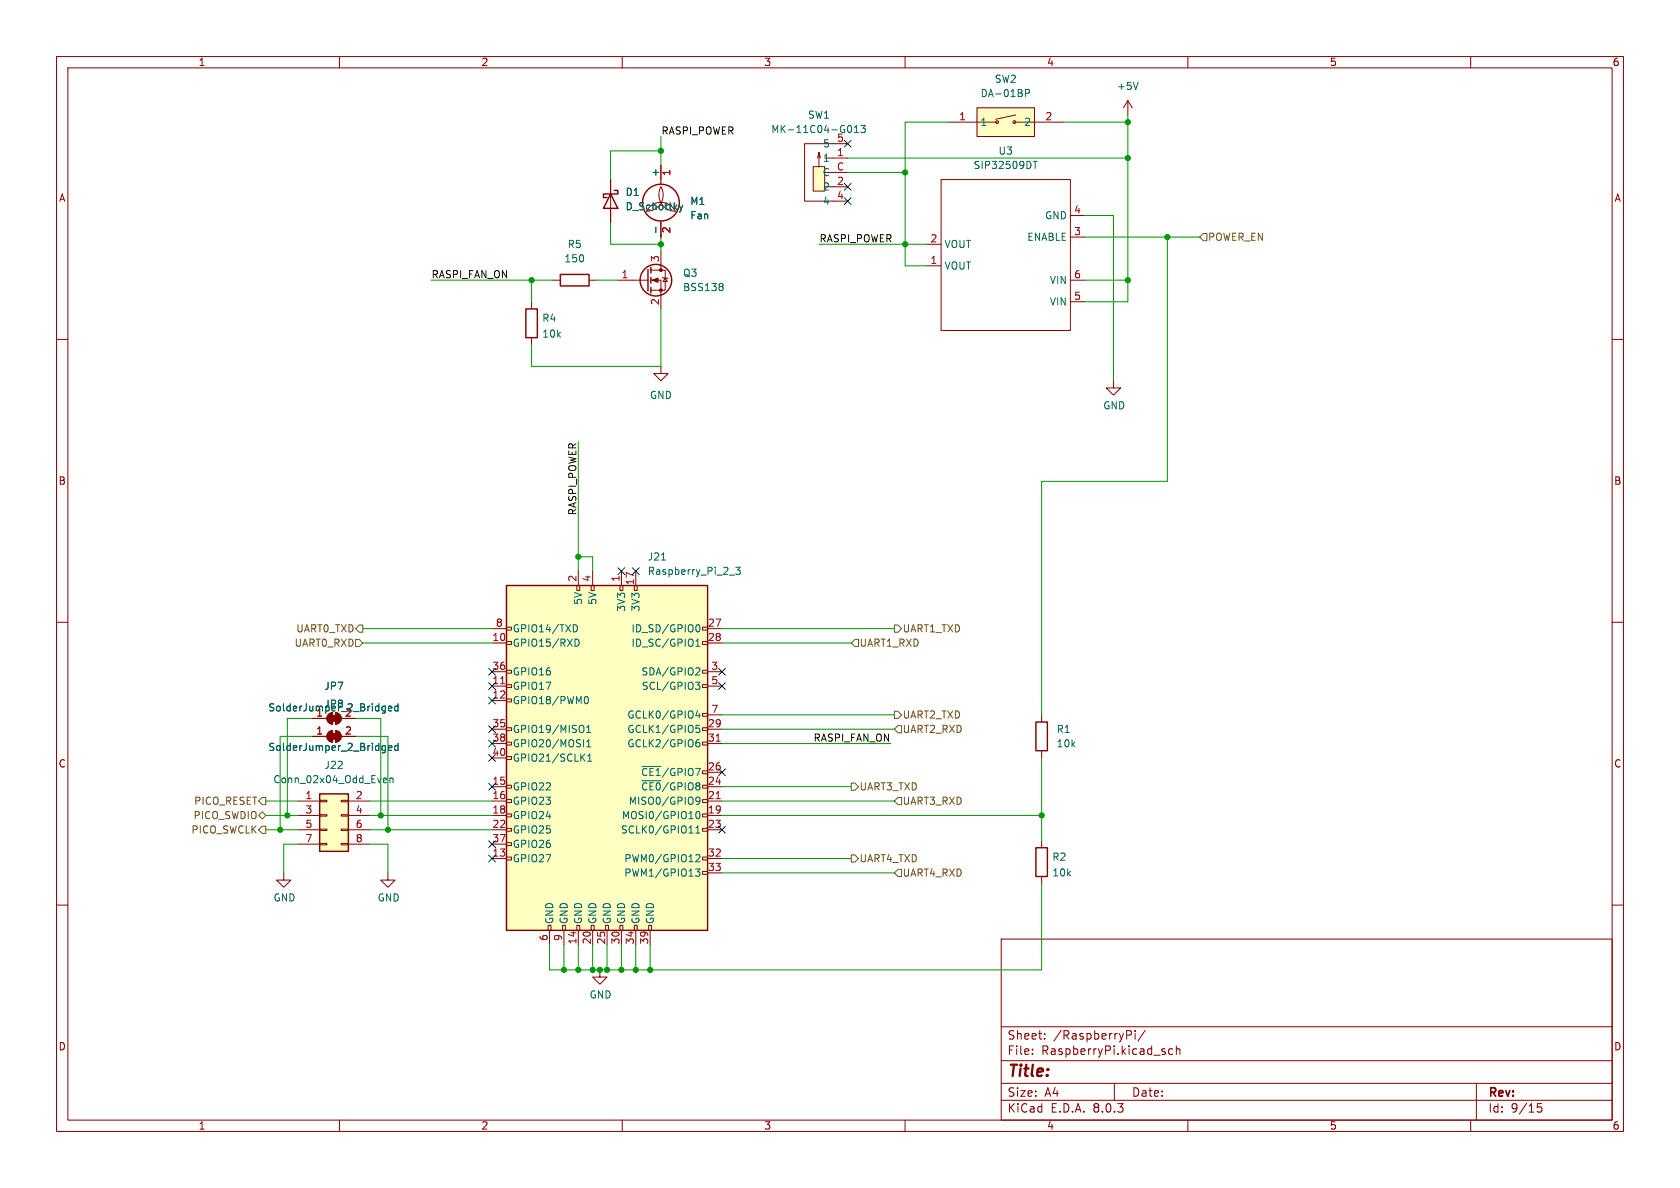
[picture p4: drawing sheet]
<svg xmlns="http://www.w3.org/2000/svg" width="297mm" height="210mm" viewBox="0 0 297 210" stroke-linecap="round" stroke-linejoin="round" font-family="sans-serif">
<g fill="none" stroke="#840000" stroke-width=".18">
<path d="M10 10h277v190h-277zM12 12h273v186h-273zM60 10v2M110 10v2M160 10v2M210 10v2M260 10v2M10 60h2M285 60h2M10 110h2M285 110h2M10 160h2"/>
<path d="M68.6 154.3v1.3h1.2l-1.2 1.2-1.3-1.2h1.3M285 160h2M177 166h108v32h-108zM60 198v2M110 198v2M160 198v2M177 194.5h108M177 191.5h108M177 187.5h108M177 181.5h108M182.5 186.3v.1M182.5 185.5v.1"/>
<path d="M184.7 183.6v.1M184.7 182.8v.1M197 191.5v3M199.2 182.2h.5l.3 .3-.1 .4-.7 .1M200.7 182.2v.1M200.7 182.7v1M202.5 182.1l-1.3 2M207.3 185.5l-.4-.1-.3 .3v.4l.1 .2h.6M208 185.5l.2-.1 .3 .1 .1 .9M208 184.9v1.5M210 198v2M260 198v2"/>
<path d="M261 191.5v6.5M272.5 195.1h-.7l-.1 .7 .3-.1h.5l.1 .3-.1 .5-.2 .1-.6-.1"/>
</g>
<path d="M56.5 140.3h5.1v10.2h-5.1z" fill="#ffffc2"/>
<g fill="none" stroke="#840000" stroke-width=".18">
<path d="M199.4 17.8l-.8 1.3M199.4 17.8v2.5M199.4 17.8l.8 1.3M107.9 31.8v7.6M116.8 29.2v3.4M116.8 39.1v2.8M116.8 33a2.87 2.87 0 0 1-2.5 4.3 2.84 2.84 0 0 1 2.5-1.5 2.84 2.84 0 0 1 2.6 1.5 2.92 2.92 0 0 1-2.6-4.3zM166.4 31.8h22.8v26.6h-22.8zM189.2 38.1h2.6M94 53.3v1.3M94 59.7v1.3M97.8 49.5h1.3"/>
<path d="M104.1 49.5h1.3M109.2 49.5h5.4M115.1 49.5h1.7v5.1M115.1 47.8h2.5v3.5h-2.5M116.8 44.5v3.3M117.1 49l.1 .1h.8l.1 .2M117.6 49.1l.4 .7h-.8zM163.8 47h2.6M163.8 43.2h2.6M189.2 49.5h2.6M189.2 41.9h2.6M189.2 53.3h2.6"/>
<path d="M116.8 64.8v1.2h1.3l-1.3 1.3-1.2-1.3h1.2M196.8 67.3v1.3h1.3l-1.3 1.3-1.2-1.3h1.2M184.1 126.4v1.2M184.1 132.7v1.3M50.2 154.3v1.3h1.2l-1.2 1.2-1.3-1.2h1.3M52.7 141.6h3.8M52.7 144.1h3.8M52.7 146.7h3.8M52.7 149.2h3.8M56.5 149.1h1.3v.3h-1.3zM56.5 146.6h1.3v.2h-1.3zM56.5 144h1.3v.3h-1.3z"/>
<path d="M56.5 141.5h1.3v.2h-1.3zM60.3 149.1h1.3v.3h-1.3zM60.3 146.6h1.3v.2h-1.3zM60.3 144h1.3v.3h-1.3zM60.3 141.5h1.3v.2h-1.3zM61.6 141.6h3.8M61.6 144.1h3.8M61.6 146.7h3.8M61.6 149.2h3.8M184.1 148.6v1.3M184.1 154.9v1.3M106 171.5v1.2h1.3l-1.3 1.3-1.2-1.3h1.2"/>
</g>
<g fill="none" stroke="#840000" stroke-width=".25">
<path d="M107.9 34.3l1.3 2.5h-2.5zM108.6 33.7h.6v.6h-2.5v.6h.6M93 54.6h2v5.1h-2zM99.1 48.5h5v2h-5zM114.6 47.6v3.8M115.1 47.2v1.1M115.1 49v1M115.1 50.8v1M183.1 127.6h2.1v5.1h-2.1zM56.5 140.3h5.1v10.2h-5.1zM183.1 149.9h2.1v5h-2.1z"/>
<circle cx="116.8" cy="35.8" r="3.3"/>
<circle cx="116" cy="49.5" r="2.79"/>
</g>
<path d="M201.2 14.5l-.4 1.3M120.1 36.2l.3 .9M120.4 37.1l-.3 .4M120.7 36.2l-.3 .9M182.6 28.5h.8M183 28.5v1.3M115.9 40.2v.9M127.6 50.1l.2 .3-.2 .3 .2 .2v.2l-.2 .3M68 137.5l.3 .1 .1 .2-.6 .2M68.3 138.3l-.3 .1M68.9 137.6l.2-.1 .3 .1 .1 .8M68.9 137.5v.9" fill="none" stroke="#006464" stroke-width=".18"/>
<g fill="#840000" stroke="#840000" stroke-width=".18">
<path d="M115.3 49.5l1-.4v.8z"/>
<circle cx="116.8" cy="51.3" r=".25"/>
<circle cx="116.8" cy="47.8" r=".25"/>
</g>
<path d="M143.8 29.5h2v4.3h-2z" fill="#ffffc2"/>
<path d="M143.8 29.5h2v4.3h-2zM144.8 26.9l-.3 1M145 27.9l-.2-1v2.6M145.8 27.9h4.1M145.8 30.5h4.1M145.8 33h4.1M149.9 25.4h-7.7v10.2h7.7" fill="none" stroke="#840000" stroke-width=".18"/>
<path d="M150.1 22.2a.68 .68 0 0 1 .5 .6 .68 .68 0 0 1-.5 .6M151 23.4h.8M151 22.5l.4-.3v1.2M152.2 22.2h.8l-.4 .5 .3 .1v.5l-.2 .1-.5-.1" fill="none" stroke="#006464" stroke-width=".18"/>
<path d="M89.5 103.5h35.6v61h-35.6z" fill="#ffffc2"/>
<path d="M89.5 103.5h35.6v61h-35.6z" fill="none" stroke="#840000" stroke-width=".25"/>
<g fill="none" stroke="#840000" stroke-width=".18">
<path d="M87 113.7h2.5M87 111.1h2.5M87 118.7h2.5M89.5 118.5h.9v.5h-.9zM89.5 113.4h.9v.5h-.9zM89.5 110.9h.9v.5h-.9zM102 103.5h.5v.9h-.5zM102.2 101v2.5M104.5 103.5h.5v.9h-.5zM104.8 101v2.5M109.6 103.5h.5v.9h-.5zM109.9 101v2.5"/>
<path d="M112.1 103.5h.5v.9h-.5zM112.4 101v2.5M124.2 118.5h.9v.5h-.9zM124.2 113.4h.9v.5h-.9zM124.2 110.9h.9v.5h-.9zM125.1 113.7h2.5M125.1 111.1h2.5M125.1 118.7h2.5M87 121.3h2.5M87 123.8h2.5M87 139.1h2.5M87 128.9h2.5"/>
<path d="M87 131.4h2.5M87 134h2.5M89.5 138.8h.9v.5h-.9zM89.5 133.7h.9v.5h-.9zM89.5 131.2h.9v.5h-.9zM89.5 128.7h.9v.5h-.9zM89.5 123.6h.9v.5h-.9zM89.5 121h.9v.5h-.9zM124.2 131.2h.9v.5h-.9zM124.2 128.7h.9v.5h-.9zM124.2 126.1h.9v.5h-.9zM124.2 121h.9v.5h-.9z"/>
<path d="M125.1 121.3h2.5M125.1 139.1h2.5M125.1 136.5h2.5M125.1 128.9h2.5M125.1 131.4h2.5M125.1 126.4h2.5M87 151.8h2.5M87 141.6h2.5M87 144.1h2.5M87 146.7h2.5M87 149.2h2.5M89.5 151.5h.9v.5h-.9z"/>
<path d="M89.5 149h.9v.5h-.9zM89.5 146.4h.9v.5h-.9zM89.5 143.9h.9v.5h-.9zM89.5 141.4h.9v.5h-.9zM124.2 154.1h.9v.5h-.9zM124.2 151.5h.9v.5h-.9zM124.2 146.4h.9v.5h-.9zM124.2 143.9h.9v.5h-.9zM124.2 141.4h.9v.5h-.9zM125.1 151.8h2.5M125.1 141.6h2.5M125.1 144.1h2.5"/>
<path d="M125.1 146.7h2.5M125.1 154.3h2.5M96.9 163.6h.5v.9h-.5zM97.2 164.5v2.5M99.4 163.6h.5v.9h-.5zM99.7 164.5v2.5M102 163.6h.5v.9h-.5zM102.2 164.5v2.5M104.5 163.6h.5v.9h-.5zM104.8 164.5v2.5M107.1 163.6h.5v.9h-.5zM107.3 164.5v2.5"/>
<path d="M109.6 163.6h.5v.9h-.5zM109.9 164.5v2.5M112.1 163.6h.5v.9h-.5zM112.4 164.5v2.5M114.7 163.6h.5v.9h-.5zM114.9 164.5v2.5"/>
</g>
<g fill="none" stroke="#006464" stroke-width=".18">
<path d="M116.9 99h.8M101.4 110.4a.64 .64 0 0 1 .7 .7 .64 .64 0 0 1-.7 .6M101.7 113a.64 .64 0 0 1 .7 .6 .64 .64 0 0 1-.7 .6M123 114.2h.7M123 113.3l.4-.3v1.2M123.2 110.5l.1-.1a.68 .68 0 0 1 .5 .7 .68 .68 0 0 1-.5 .6l-.1-.1M123.2 118.1h.4l.1 .3-.7 .9h.7M128.9 101.7h1M130.1 100.3h.8l-.5 .5 .4 .1v.5l-.2 .1-.5-.1M102.9 133.8l.5 .8M103.2 128.4v.9M103.3 123.6l.1-.3 .2-.2a.68 .68 0 0 1 .4 .7 .68 .68 0 0 1-.4 .6l-.2-.1-.1-.4"/>
<path d="M103.4 133.3l-.7 .7M103.7 129.5h.7M103.7 132h.7M103.7 128.6l.4-.4v1.3M103.7 131.1l.4-.3v1.2M103.9 134.6h.7M103.9 133.7l.4-.4v1.3M113.5 138h3.3M113.5 135.5h3.3M123 120.6h.7l-.4 .5 .4 .1v.4l-.2 .3h-.4M123 131.5l.3-.3 .3 .1 .1 .2v.3l-.2 .2h-.4l-.1-.2M123.3 125.6l-.3 .9h.8"/>
<path d="M123.6 130.8h-.3l-.3 .5M123.6 126.1v.8M123.7 128.2h-.6l-.1 .6 .2-.1 .4 .1 .1 .1v.5l-.2 .1-.5-.1M121.8 147.3h.7M123 153.6h.7l-.4 .5 .4 .1v.6l-.2 .1-.5-.1M123 151.2l.5-.1 .2 .3-.7 .9h.7M123 147.3h.7M123 146.4l.4-.4v1.3M123.1 143.6l.2-.1a.68 .68 0 0 1 .5 .6 .68 .68 0 0 1-.5 .6l-.2-.1-.1-.4zM123.7 141.5l-.2 .2-.4-.1-.1-.1 .1-.5 .4-.1 .2 .1a.84 .84 0 0 1-.3 1.2h-.3"/>
</g>
<path d="M88.5 120.9h.7M126.6 131h.7M126.6 141.2h.7" fill="none" stroke="#a90000" stroke-width=".18"/>
<path d="M172.7 19.1h10.2v5h-10.2z" fill="#ffffc2"/>
<g fill="none" stroke="#840000" stroke-width=".18">
<path d="M172.7 19.1h10.2v5h-10.2zM107.9 31.8v2.5M107.9 36.8v2.6M116.8 29.2v2.6M116.8 39.4v2.5M167.6 21.6h8.7M179.3 21.6h8.7M179.6 20.3l-3.6 .8M55.2 130.2h2.6M55.2 127h2.6M58.1 129.5l.7-.3v2a1.02 1.02 0 0 1-.9-.6 1.02 1.02 0 0 1 .2-1.1zM58.1 126.3l.7-.3v2a1.02 1.02 0 0 1-.9-.6 1.02 1.02 0 0 1 .2-1.1z"/>
<path d="M59.3 129.2a1.02 1.02 0 0 1 1 1 1.02 1.02 0 0 1-1 1zM59.3 126a1.02 1.02 0 0 1 1 1 1.02 1.02 0 0 1-1 1zM60.3 130.2h2.6M60.3 127h2.6"/>
<circle cx="176.3" cy="21.6" r=".25"/>
<circle cx="179.3" cy="21.6" r=".25"/>
</g>
<g fill="none" stroke="#006464" stroke-width=".18">
<path d="M181.3 16.5l.6-.1 .1-.2-.1-.3-.6-.1v1.3M120.1 36.2l.3 .9M120.4 37.1l-.3 .4M120.7 36.2l-.3 .9M115.9 40.2v.9M67.8 131.8l.3 .1M67.8 124.8l.3 .1M68.1 124.8v1.1l-.2 .2M68.1 131.8v1l-.2 .3M68.1 132.6l-.3 .1M68.1 125.6l-.3 .1M68.7 132.2l.6-.1-.1-.2-.3-.1-.2 .2v.6h.5"/>
<path d="M68.7 125.3l.6-.2-.1-.2-.3-.1-.2 .2v.6h.5M70.4 131.9l-.4-.1-.2 .3 .1 .5h.5M70.4 124.4v1.3M70.4 131.4v1.3M70.4 124.9l-.4-.1-.2 .3 .1 .5h.5"/>
</g>
<g fill="#840000" stroke="#840000" stroke-width=".18">
<path d="M58.5 129.7h1.1v1h-1.1z"/>
<path d="M58.1 129.5l.7-.3v2a1.02 1.02 0 0 1-.9-.6 1.02 1.02 0 0 1 .2-1.1z"/>
<path d="M59.3 129.2a1.02 1.02 0 0 1 1 1 1.02 1.02 0 0 1-1 1z"/>
<path d="M58.5 126.5h1.1v1h-1.1z"/>
<path d="M58.1 126.3l.7-.3v2a1.02 1.02 0 0 1-.9-.6 1.02 1.02 0 0 1 .2-1.1z"/>
<path d="M59.3 126a1.02 1.02 0 0 1 1 1 1.02 1.02 0 0 1-1 1z"/>
</g>
<g fill="none" stroke="#725600" stroke-width=".18">
<path d="M212.7 41.3h.7v1.2h-.7l-.6-.6zM62.9 113h.6l.6 .7-.6 .6h-.6zM63.5 110.5h.6v1.3h-.6l-.6-.7zM151.1 113h.7v1.3h-.7l-.6-.6zM158.1 110.5h.6l.7 .6-.7 .7h-.6zM150.5 138.4h.6l.7 .7-.7 .6h-.6zM158.1 125.7h.6l.7 .7-.7 .6h-.6zM158.7 128.3h.7v1.2h-.7l-.6-.6zM46.4 146.1h.6v1.2h-.6l-.7-.6zM46.4 141h.6v1.2h-.6l-.7-.6zM46.4 143.5l.6 .6-.6 .7-.7-.7zM150.5 151.1h.6l.7 .7-.7 .6h-.6z"/>
<path d="M158.7 141h.7v1.2h-.7l-.6-.6zM158.7 153.7h.7v1.2h-.7l-.6-.6z"/>
</g>
<g fill="none" stroke="#009600" stroke-width=".18">
<path d="M107.9 39.4v3.8h8.9M116.8 26.7h-8.9v5.1M116.8 24.1v5.1M149.9 27.9h49.5M149.9 30.5h10.1M167.6 21.6h-7.6v25.4h3.8M188 21.6h11.4M191.8 38.1h5v29.2M199.4 20.3v33h-7.6M76.2 49.5h21.6M94 49.5v3.8M105.4 49.5h3.8"/>
<path d="M116.8 54.6v10.2h-22.8v-3.8M116.8 41.9v2.6M144.8 43.2h19M191.8 49.5h7.6M191.8 41.9h20.3M206.4 41.9v43.2h-22.3v41.3M102.2 78.1v22.9M102.2 98.4h2.6v2.6M64.1 113.7h22.9M64.1 111.1h22.9M127.6 113.7h22.9M127.6 111.1h30.5"/>
<path d="M55.2 127h-4.4v17.1M55.2 130.2h-5.7v16.5M62.9 130.2h5.7v16.5M62.9 127h4.4v17.1M127.6 128.9h30.5M127.6 126.4h30.5M127.6 131.4h29.9M127.6 139.1h22.9M184.1 134v14.6M47 146.7h5.7M47 144.1h5.7M47 141.6h5.7"/>
<path d="M52.7 149.2h-2.5v5.1M65.4 146.7h21.6M65.4 144.1h21.6M65.4 149.2h3.2v5.1M65.4 141.6h21.6M127.6 144.1h56.5M127.6 141.6h30.5M127.6 151.8h22.9M127.6 154.3h30.5M184.1 156.2v15.3h-86.9v-4.5M99.7 167v4.5M102.2 167v4.5"/>
<path d="M104.8 167v4.5M107.3 167v4.5M109.9 167v4.5M112.4 167v4.5M114.9 167v4.5"/>
</g>
<g fill="none" stroke="#000084" stroke-width=".18">
<path d="M149.3 35l1.2 1.2M149.3 32.4l1.2 1.2M149.3 24.8l1.2 1.2M150.5 35l-1.2 1.2M150.5 32.4l-1.2 1.2M150.5 24.8l-1.2 1.2M86.4 118.1l1.2 1.3M87.6 118.1l-1.2 1.3M109.2 100.4l1.3 1.2M110.5 100.4l-1.3 1.2M111.8 100.4l1.2 1.2M113 100.4l-1.2 1.2"/>
<path d="M127 118.1l1.2 1.3M128.2 118.1l-1.2 1.3M86.4 133.4l1.2 1.2M86.4 130.8l1.2 1.3M86.4 138.5l1.2 1.2M86.4 128.3l1.2 1.2M86.4 123.2l1.2 1.2M86.4 120.7l1.2 1.2M87.6 123.2l-1.2 1.2M87.6 133.4l-1.2 1.2M87.6 130.8l-1.2 1.3M87.6 138.5l-1.2 1.2"/>
<path d="M87.6 128.3l-1.2 1.2M87.6 120.7l-1.2 1.2M127 120.7l1.2 1.2M127 135.9l1.2 1.2M128.2 120.7l-1.2 1.2M128.2 135.9l-1.2 1.2M86.4 148.6l1.2 1.2M86.4 151.2l1.2 1.2M87.6 148.6l-1.2 1.2M87.6 151.2l-1.2 1.2M127 146.1l1.2 1.2M128.2 146.1l-1.2 1.2"/>
</g>
<g fill="#009600" stroke="#009600" stroke-width=".18">
<circle cx="102.2" cy="98.4" r=".46"/>
<circle cx="206.4" cy="41.9" r=".46"/>
<circle cx="160" cy="30.5" r=".46"/>
<circle cx="160" cy="43.2" r=".46"/>
<circle cx="199.4" cy="49.5" r=".46"/>
<circle cx="199.4" cy="21.6" r=".46"/>
<circle cx="199.4" cy="27.9" r=".46"/>
<circle cx="104.8" cy="171.5" r=".46"/>
<circle cx="102.2" cy="171.5" r=".46"/>
<circle cx="114.9" cy="171.5" r=".46"/>
<circle cx="112.4" cy="171.5" r=".46"/>
<circle cx="99.7" cy="171.5" r=".46"/>
<circle cx="109.9" cy="171.5" r=".46"/>
<circle cx="106" cy="171.5" r=".46"/>
<circle cx="107.3" cy="171.5" r=".46"/>
<circle cx="184.1" cy="144.1" r=".46"/>
<circle cx="116.8" cy="26.7" r=".46"/>
<circle cx="94" cy="49.5" r=".46"/>
<circle cx="116.8" cy="43.2" r=".46"/>
<circle cx="50.8" cy="144.1" r=".46"/>
<circle cx="67.3" cy="144.1" r=".46"/>
<circle cx="68.6" cy="146.7" r=".46"/>
<circle cx="49.5" cy="146.7" r=".46"/>
</g>
<text font-size="2.8" fill="#840000" x="178" y="190.9">Title:</text>
<g font-size="2.1" fill="#840000">
<text x="178" y="184">Sheet:</text>
<text x="186.2" y="184">/RaspberryPi/</text>
<text x="178" y="186.7">File:</text>
<text x="184.1" y="186.7">RaspberryPi.kicad_sch</text>
<text x="178" y="196.9">KiCad</text>
<text x="178" y="194.1">Size:</text>
<text x="184.7" y="194.1">A4</text>
<text x="185.7" y="196.9">E.D.A.</text>
<text x="193.3" y="196.9">8.0.3</text>
<text x="200" y="194.1">Date:</text>
<text x="263" y="194.3">Rev:</text>
<text x="263" y="196.9">Id:</text>
<text x="267.1" y="196.9">9/15</text>
</g>
<g font-size="1.8" fill="#840000">
<text x="35" y="11.9">1</text>
<text x="85" y="11.9">2</text>
<text x="135" y="11.9">3</text>
<text x="185" y="11.9">4</text>
<text x="235" y="11.9">5</text>
<text x="285" y="11.9">6</text>
<text x="10.3" y="35.9">A</text>
<text x="285.3" y="35.9">A</text>
<text x="10.3" y="85.9">B</text>
<text x="285.3" y="85.9">B</text>
<text x="10.3" y="135.9">C</text>
<text x="285.3" y="135.9">C</text>
<text x="10.3" y="185.9">D</text>
<text x="285.3" y="185.9">D</text>
<text x="35" y="199.9">1</text>
<text x="85" y="199.9">2</text>
<text x="135" y="199.9">3</text>
<text x="185" y="199.9">4</text>
<text x="235" y="199.9">5</text>
<text x="285" y="199.9">6</text>
</g>
<g font-size="1.8" fill="#006464">
<text x="173.3" y="17.4">DA-01BP</text>
<text x="175.8" y="14.8">SW2</text>
<text x="197.4" y="16.1">+5V</text>
<text x="136.2" y="23.7">MK-11C04-G013</text>
<text x="142.7" y="21.2">SW1</text>
<text x="173.2" y="22.5">1</text>
<text x="181" y="22.5">2</text>
<text x="145.4" y="28.8">1</text>
<text x="145.4" y="26.3">5</text>
<text x="147.9" y="25.1">5</text>
<text x="176.4" y="27.5">U3</text>
<text x="110.5" y="34.8">D1</text>
<text x="116.6" y="31.4" transform="rotate(-90 116.6 31.4)">+</text>
<text x="145.3" y="31.3">C</text>
<text x="145.4" y="33.9">2</text>
<text x="172" y="30.1">SIP32509DT</text>
<text x="110.5" y="37.4">D_Schottky</text>
<text x="121.9" y="36.4">M1</text>
<text x="121.9" y="39">Fan</text>
<text x="145.4" y="36.4">4</text>
<text x="184.6" y="39">GND</text>
<text x="99.7" y="46.6">150</text>
<text x="100.3" y="44">R5</text>
<text x="166.9" y="47.9">VOUT</text>
<text x="166.9" y="44">VOUT</text>
<text x="181.5" y="42.8">ENABLE</text>
<text x="120.7" y="51.7">BSS138</text>
<text x="120.7" y="49.1">Q3</text>
<text x="185.5" y="50.4">VIN</text>
<text x="95.8" y="57.1">R4</text>
<text x="95.8" y="59.9">10k</text>
<text x="185.5" y="54.2">VIN</text>
<text x="114.8" y="70.7">GND</text>
<text x="194.9" y="72.6">GND</text>
<text x="114.4" y="99.3">J21</text>
<text x="114.4" y="101.8">Raspberry_Pi_2_3</text>
<text x="103.1" y="107" transform="rotate(-90 103.1 107)">5V</text>
<text x="105.6" y="107" transform="rotate(-90 105.6 107)">5V</text>
<text x="90.6" y="112">GPIO14/TXD</text>
<text x="110.7" y="108.2" transform="rotate(-90 110.7 108.2)">3V3</text>
<text x="111.5" y="112">ID_SD/GPIO0</text>
<text x="113.3" y="108.2" transform="rotate(-90 113.3 108.2)">3V3</text>
<text x="90.6" y="114.5">GPIO15/RXD</text>
<text x="90.6" y="119.6">GPIO16</text>
<text x="111.5" y="114.5">ID_SC/GPIO1</text>
<text x="113.3" y="119.6">SDA/GPIO2</text>
<text x="47.3" y="126">SolderJumper_2_Bridged</text>
<text x="57.2" y="125.3">JP8</text>
<text x="57.2" y="122.1">JP7</text>
<text x="90.6" y="122.1">GPIO17</text>
<text x="90.6" y="124.7">GPIO18/PWM0</text>
<text x="113.4" y="122.1">SCL/GPIO3</text>
<text x="90.6" y="129.8">GPIO19/MISO1</text>
<text x="110.8" y="129.8">GCLK1/GPIO5</text>
<text x="110.8" y="127.2">GCLK0/GPIO4</text>
<text x="186.7" y="129.8">R1</text>
<text x="47.3" y="132.9">SolderJumper_2_Bridged</text>
<text x="57.3" y="136.1">J22</text>
<text x="90.6" y="132.3">GPIO20/MOSI1</text>
<text x="90.6" y="134.8">GPIO21/SCLK1</text>
<text x="110.8" y="132.3">GCLK2/GPIO6</text>
<text x="113.2" y="137.4">~{CE1}/GPIO7</text>
<text x="186.7" y="132.3">10k</text>
<text x="48.2" y="138.7">Conn_02x04_Odd_Even</text>
<text x="90.6" y="139.9">GPIO22</text>
<text x="90.6" y="142.5">GPIO23</text>
<text x="111.1" y="142.5">MISO0/GPIO9</text>
<text x="113.2" y="139.9">~{CE0}/GPIO8</text>
<text x="90.6" y="145">GPIO24</text>
<text x="90.6" y="147.5">GPIO25</text>
<text x="109.7" y="147.5">SCLK0/GPIO11</text>
<text x="109.8" y="145">MOSI0/GPIO10</text>
<text x="90.6" y="152.6">GPIO27</text>
<text x="90.6" y="150.1">GPIO26</text>
<text x="110.3" y="152.6">PWM0/GPIO12</text>
<text x="110.3" y="155.2">PWM1/GPIO13</text>
<text x="185.9" y="152.4">R2</text>
<text x="185.9" y="155.1">10k</text>
<text x="48.3" y="159.6">GND</text>
<text x="66.7" y="159.6">GND</text>
<text x="98" y="163.4" transform="rotate(-90 98 163.4)">GND</text>
<text x="100.6" y="163.4" transform="rotate(-90 100.6 163.4)">GND</text>
<text x="103.1" y="163.4" transform="rotate(-90 103.1 163.4)">GND</text>
<text x="105.6" y="163.4" transform="rotate(-90 105.6 163.4)">GND</text>
<text x="108.2" y="163.4" transform="rotate(-90 108.2 163.4)">GND</text>
<text x="110.7" y="163.4" transform="rotate(-90 110.7 163.4)">GND</text>
<text x="113.3" y="163.4" transform="rotate(-90 113.3 163.4)">GND</text>
<text x="115.8" y="163.4" transform="rotate(-90 115.8 163.4)">GND</text>
<text x="104.1" y="176.7">GND</text>
</g>
<g font-size="1.8" fill="#0f0f0f">
<text x="116.8" y="23.9">RASPI_POWER</text>
<text x="144.8" y="42.9">RASPI_POWER</text>
<text x="76.2" y="49.3">RASPI_FAN_ON</text>
<text x="102" y="91.2" transform="rotate(-90 102 91.2)">RASPI_POWER</text>
<text x="143.7" y="131.2">RASPI_FAN_ON</text>
</g>
<g font-size="1.8" fill="#a90000">
<text x="169.5" y="21.3">1</text>
<text x="184.7" y="21.3">2</text>
<text x="147.9" y="27.7">1</text>
<text x="118.8" y="31.2" transform="rotate(-90 118.8 31.2)">1</text>
<text x="147.9" y="30.2">C</text>
<text x="147.9" y="32.8">2</text>
<text x="147.9" y="35.3">4</text>
<text x="118.8" y="41.3" transform="rotate(-90 118.8 41.3)">2</text>
<text x="189.8" y="41.7">3</text>
<text x="189.8" y="37.8">4</text>
<text x="116.6" y="46.4" transform="rotate(-90 116.6 46.4)">3</text>
<text x="164.4" y="46.7">1</text>
<text x="164.4" y="42.9">2</text>
<text x="109.8" y="49.3">1</text>
<text x="189.8" y="53.1">5</text>
<text x="189.8" y="49.3">6</text>
<text x="116.6" y="54" transform="rotate(-90 116.6 54)">2</text>
<text x="102" y="102.9" transform="rotate(-90 102 102.9)">2</text>
<text x="104.5" y="102.9" transform="rotate(-90 104.5 102.9)">4</text>
<text x="109.6" y="102.9" transform="rotate(-90 109.6 102.9)">1</text>
<text x="112.1" y="103.5" transform="rotate(-90 112.1 103.5)">17</text>
<text x="87" y="113.4">10</text>
<text x="87.6" y="110.9">8</text>
<text x="125.1" y="110.9">27</text>
<text x="125.1" y="113.4">28</text>
<text x="87" y="118.5">36</text>
<text x="125.7" y="118.5">3</text>
<text x="87" y="121">11</text>
<text x="87" y="123.6">12</text>
<text x="125.7" y="121">5</text>
<text x="55.8" y="129.9">1</text>
<text x="55.8" y="126.7">1</text>
<text x="60.9" y="129.9">2</text>
<text x="60.9" y="126.7">2</text>
<text x="87" y="128.7">35</text>
<text x="87" y="131.2">38</text>
<text x="125.1" y="128.7">29</text>
<text x="125.1" y="131.2">31</text>
<text x="125.7" y="126.1">7</text>
<text x="87" y="133.7">40</text>
<text x="125.1" y="136.3">26</text>
<text x="53.9" y="141.4">1</text>
<text x="53.9" y="143.9">3</text>
<text x="62.8" y="141.4">2</text>
<text x="62.8" y="143.9">4</text>
<text x="87" y="138.8">15</text>
<text x="87" y="141.4">16</text>
<text x="87" y="143.9">18</text>
<text x="125.1" y="143.9">19</text>
<text x="125.1" y="141.4">21</text>
<text x="125.1" y="138.8">24</text>
<text x="53.9" y="146.4">5</text>
<text x="53.9" y="149">7</text>
<text x="62.8" y="146.4">6</text>
<text x="62.8" y="149">8</text>
<text x="87" y="146.4">22</text>
<text x="87" y="149">37</text>
<text x="125.1" y="146.4">23</text>
<text x="87" y="151.5">13</text>
<text x="125.1" y="151.5">32</text>
<text x="125.1" y="154.1">33</text>
<text x="96.9" y="166.4" transform="rotate(-90 96.9 166.4)">6</text>
<text x="99.4" y="166.4" transform="rotate(-90 99.4 166.4)">9</text>
<text x="102" y="167" transform="rotate(-90 102 167)">14</text>
<text x="104.5" y="167" transform="rotate(-90 104.5 167)">20</text>
<text x="107.1" y="167" transform="rotate(-90 107.1 167)">25</text>
<text x="109.6" y="167" transform="rotate(-90 109.6 167)">30</text>
<text x="112.1" y="167" transform="rotate(-90 112.1 167)">34</text>
<text x="114.7" y="167" transform="rotate(-90 114.7 167)">39</text>
</g>
<g font-size="1.8" fill="#725600">
<text x="213.5" y="42.8">POWER_EN</text>
<text x="52.3" y="112">UART0_TXD</text>
<text x="159.5" y="112">UART1_TXD</text>
<text x="52" y="114.5">UART0_RXD</text>
<text x="151.9" y="114.5">UART1_RXD</text>
<text x="159.5" y="129.8">UART2_RXD</text>
<text x="159.5" y="127.2">UART2_TXD</text>
<text x="34.2" y="142.5">PICO_RESET</text>
<text x="151.9" y="139.9">UART3_TXD</text>
<text x="159.5" y="142.5">UART3_RXD</text>
<text x="33.7" y="147.5">PICO_SWCLK</text>
<text x="34.1" y="145">PICO_SWDIO</text>
<text x="151.9" y="152.6">UART4_TXD</text>
<text x="159.5" y="155.2">UART4_RXD</text>
</g>
</svg>
